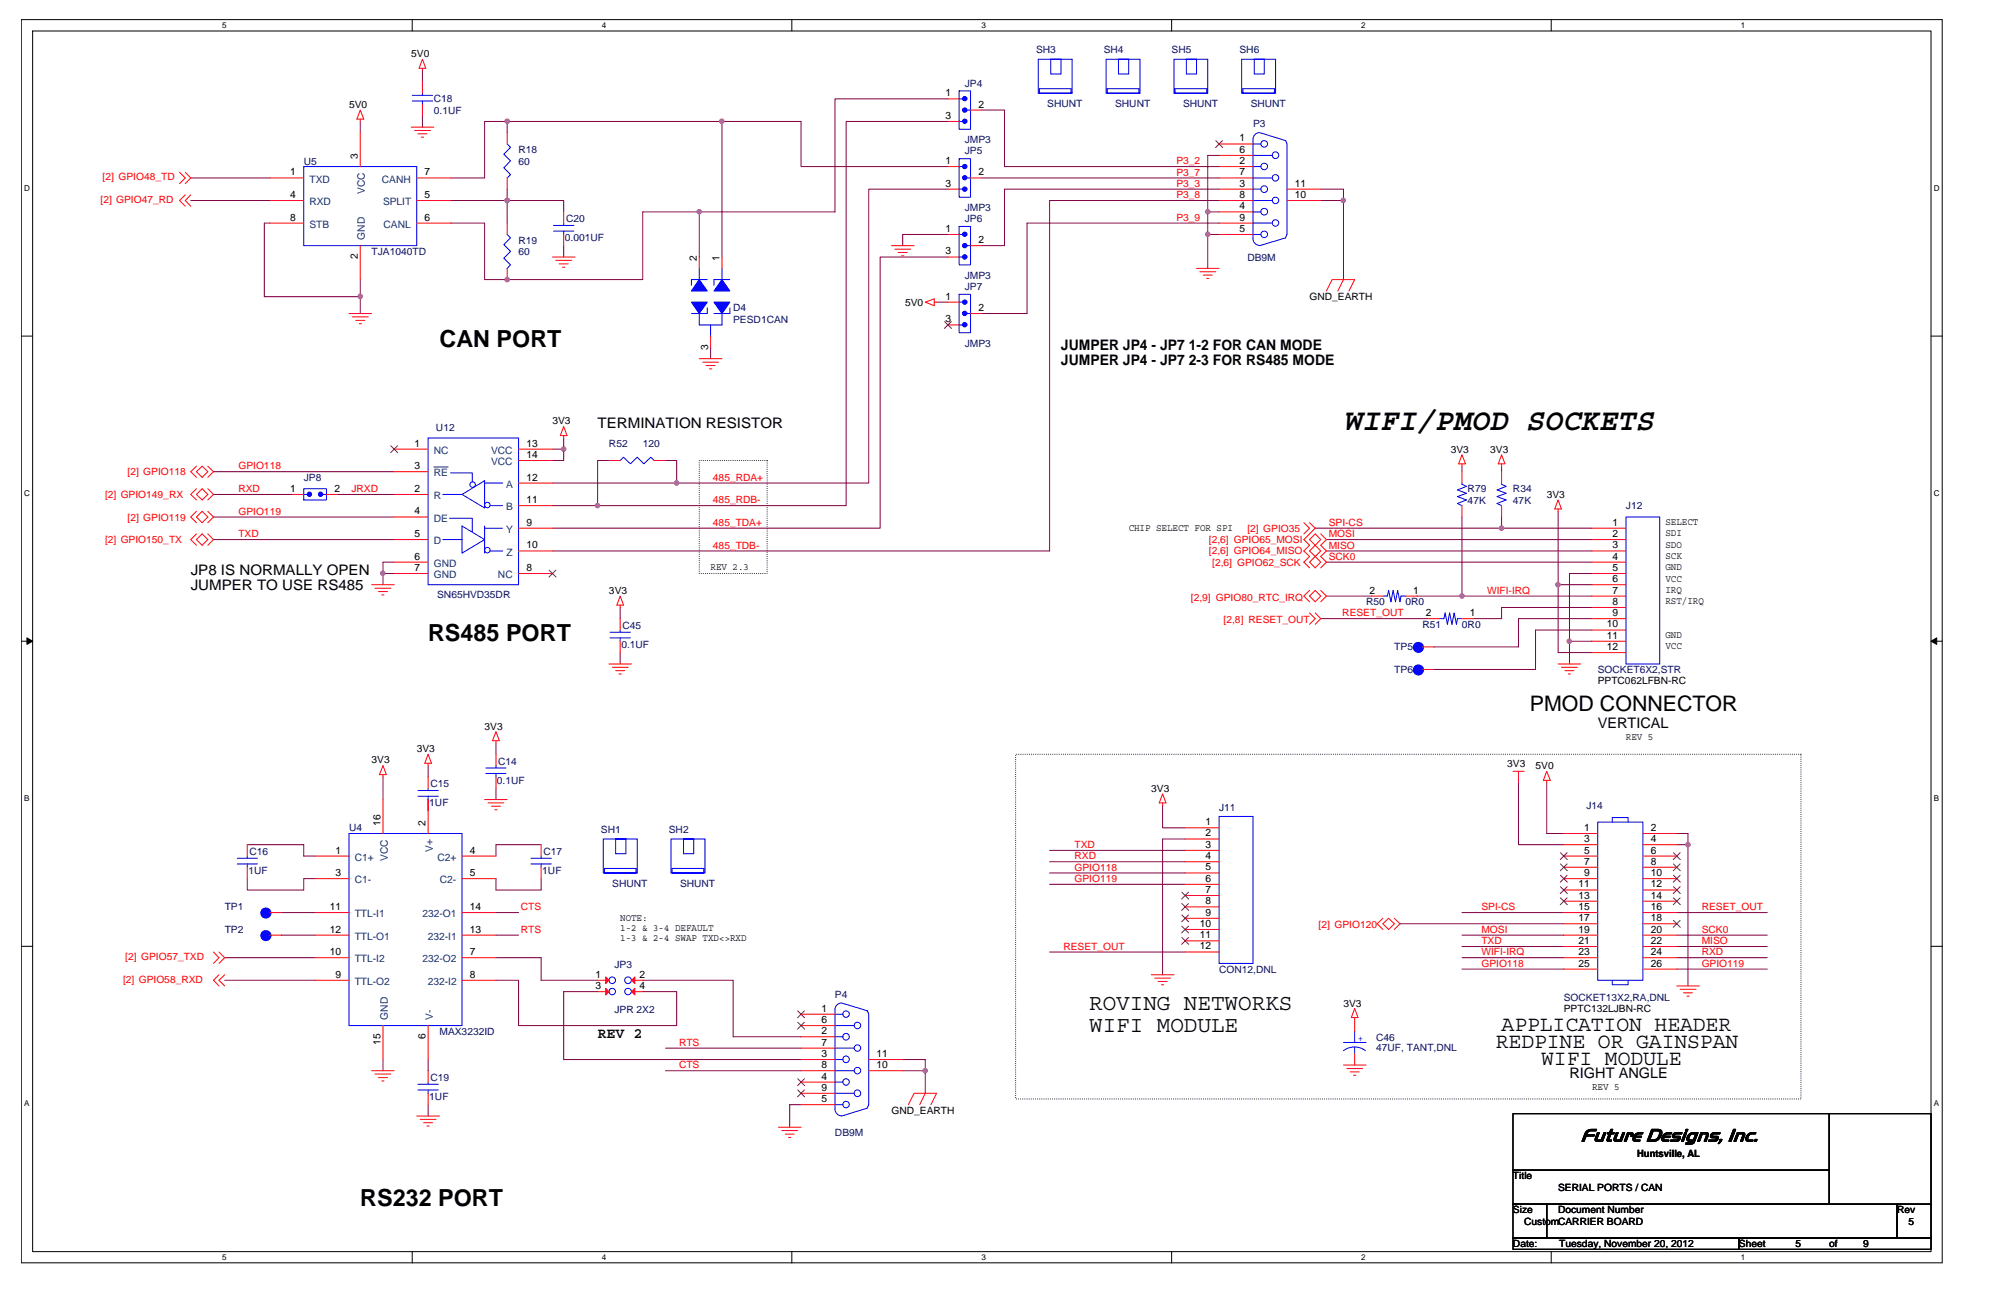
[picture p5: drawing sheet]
<svg xmlns="http://www.w3.org/2000/svg" width="432mm" height="279mm" viewBox="0 0 432 279" stroke-linecap="round" stroke-linejoin="round" font-family="sans-serif">
<path d="M4.6 4.2h414.5v268.3h-414.5zM7 6.7h409.7v263.3h-409.7z" fill="none" stroke="#000" stroke-width=".22"/>
<g fill="#fff">
<path d="M48 4.5h.9v1.9h-.9z"/>
<path d="M48 270.3h.9v1.9h-.9z"/>
</g>
<path d="M89 4.2v2.5M89 270v2.5" fill="none" stroke="#000" stroke-width=".22"/>
<g fill="#fff">
<path d="M129.9 4.5h.9v1.9h-.9z"/>
<path d="M129.9 270.3h.9v1.9h-.9z"/>
</g>
<path d="M170.9 4.2v2.5M170.9 270v2.5" fill="none" stroke="#000" stroke-width=".22"/>
<g fill="#fff">
<path d="M211.8 4.5h.9v1.9h-.9z"/>
<path d="M211.8 270.3h.9v1.9h-.9z"/>
</g>
<path d="M252.8 4.2v2.5M252.8 270v2.5" fill="none" stroke="#000" stroke-width=".22"/>
<g fill="#fff">
<path d="M293.8 4.5h.9v1.9h-.9z"/>
<path d="M293.8 270.3h.9v1.9h-.9z"/>
</g>
<path d="M334.7 4.2v2.5M334.7 270v2.5" fill="none" stroke="#000" stroke-width=".22"/>
<g fill="#fff">
<path d="M375.7 4.5h.9v1.9h-.9z"/>
<path d="M375.7 270.3h.9v1.9h-.9z"/>
<path d="M5.2 39.6h1.2v1.9h-1.2z"/>
<path d="M417.3 39.6h1.3v1.9h-1.3z"/>
<path d="M5.2 105.4h1.2v1.9h-1.2z"/>
<path d="M417.3 105.4h1.3v1.9h-1.3z"/>
</g>
<path d="M4.6 72.5h2.4M416.7 72.5h2.5" fill="none" stroke="#000" stroke-width=".22"/>
<g fill="#fff">
<path d="M5.2 171.2h1.2v1.9h-1.2z"/>
<path d="M417.3 171.2h1.2v1.9h-1.2z"/>
</g>
<path d="M4.6 138.3h2.4M416.7 138.3h2.5" fill="none" stroke="#000" stroke-width=".22"/>
<path d="M5.8 137.6l1.2 .7-1.2 .7zM416.7 138.3l1.2-.7v1.4z" fill="#000" stroke="#000" stroke-width=".22"/>
<g fill="#fff">
<path d="M5.2 237.1h1.2v1.9h-1.2z"/>
<path d="M417.3 237.1h1.2v1.9h-1.2z"/>
</g>
<path d="M4.6 204.2h2.4M416.7 204.2h2.5M326.5 259.8h7.3v7.3h-7.3zM326.5 240.3h68.2v12.2h-68.2zM326.5 252.5h68.2v7.3h-68.2zM333.8 259.8h75.6v7.3h-75.6zM394.7 240.3h22v19.5h-22zM409.4 259.8h7.3v7.3h-7.3zM326.5 267.1h48.8v2.4h-48.8zM375.3 267.1h41.4v2.4h-41.4z" fill="none" stroke="#000" stroke-width=".22"/>
<path d="M150.9 99.4h14.6v24.3h-14.6zM219.2 162.7h169.4v74.4h-169.4z" fill="none" stroke="#000" stroke-width=".22" stroke-dasharray="0 .4"/>
<g fill="none" stroke="#800040" stroke-width=".22">
<path d="M91.2 15.2v2.5M41.2 38.4h17.1M77.7 26.2v2.4M91.2 25v2.4M109.4 26.2h46.4M109.4 28.6v-2.4h-4.8v12.2h-7.3M155.8 26.2v29.3M155.8 26.2h17.1v9.7h31.7M204.6 26.2h-22v82.9h-53.6M204.6 21.3h-24.4v24.4h-29.3M211.9 23.7h4.9v12.2h46.3M211.9 38.4h51.2"/>
<path d="M263.1 33.5h-2.5v12.2M41.2 43.3h17.1M58.3 48.1h-1.3v15.9h20.7M97.3 43.3h12.1M109.4 40.8v2.5M109.4 43.3v4.8M109.4 43.3h12.2v2.4M121.6 53v2.5M150.9 45.7v9.8M150.9 45.7h-12.2v14.6h-34.1v-12.2h-7.3M204.6 55.5h-14.7v58.5h-70.7M204.6 50.6h-9.8v2.4"/>
<path d="M204.6 40.8h-17.1v63.4h-41.5M260.6 50.6v7.3M260.6 50.6h2.5M260.6 45.7h2.5M260.6 45.7v4.9M263.1 43.3h-36.6v75.6h-107.3M263.1 48.1h-41.5v19.5h-9.7M263.1 40.8h-46.3v12.2h-4.9M285 40.8h4.9v2.5M285 43.3h4.9M289.9 43.3v17M77.7 64v3.6"/>
<path d="M77.7 60.3v3.7M153.3 75v2.4M202.1 65.2h2.5M119.2 96.9h2.4M121.6 94.5v2.4M121.6 96.9v2.5h-2.4M131.4 99.4h-2.4v9.7M143.6 99.4h2.4v4.8M46.1 101.8h39M46.1 111.5h39M46.1 106.7h17M46.1 116.4h39"/>
<path d="M72.9 106.7h12.2M119.2 109.1h9.8M119.2 104.2h26.8M283.8 114h40.2M286.2 116.4h57.3M286.2 118.9h57.3M315.5 100.6v1.2M315.5 111.5v17.1h28M324 100.6v1.2M324 111.5v2.5M324 114h19.5M336.2 110.3v15.9h7.3"/>
<path d="M82.6 123.7h2.5M82.6 123.7v2.5M85.1 121.3h-2.5v2.4M133.8 131.1v2.4M285 133.5h23.2M286.2 128.6h9.8M286.2 121.3h57.3M305.7 128.6h9.8M336.2 126.2v14.6h7.3M338.7 138.3h4.8M338.7 138.3v5M343.5 123.7h-4.8v14.6"/>
<path d="M343.5 131.1h-19.5v2.4h-6.1M343.5 133.5h-15.8v6.1h-18.3M343.5 135.9h-12.1v8.5h-22M133.8 140.8v2.5M82.6 167.6v4.9M92.4 165.2v2.4M92.4 172.5v2.4M107 170.1v2.4M107 160.3v2.4M250.9 173.7v4.9h4.8M327.7 168.8v13.4h9.8M333.8 168.8v11h3.7"/>
<path d="M361.8 179.8h2.5v2.4M53.4 182.2h12.1v2.5h2.5M60.7 196.9h7.3M68 189.6h-2.5v2.4h-12.1v-2.4M107 189.6v2.4h9.8v-2.4M107 196.9h4.9M116.8 182.2h-9.8v2.5M226.5 183.5h29.2M226.5 185.9h29.2M226.5 188.3h29.2M226.5 190.8h29.2M255.7 181h-4.8v29.3"/>
<path d="M302.1 199.3h35.4M315.5 196.9h22M361.8 196.9h19.6M361.8 182.2h2.5M364.3 182.2v30.5M48.5 206.6h19.5M48.5 211.5h19.5M60.7 201.8h7.3M107 201.8h4.9M107 206.6h9.8v4.9h12.2M107 211.5h4.9v9.8h34.1v-7.3h-7.3M129 214h-7.4v14.6h51.3"/>
<path d="M138.7 211.5h19.5v12.2h14.7M226.5 205.4h29.2M315.5 206.6h22M315.5 201.8h22M315.5 204.2h22M315.5 209.1h22M361.8 201.8h19.6M361.8 204.2h19.6M361.8 206.6h19.6M361.8 209.1h19.6M82.6 228.6v2.4M92.4 238.3v2.5"/>
<path d="M92.4 228.6v2.4M143.6 231h29.3M143.6 226.1h29.3M172.9 238.3h-2.5v4.9M194.8 228.6h4.9v2.4M194.8 231h4.9M199.7 231v4.9"/>
</g>
<g fill="#f0f" stroke="#f0f" stroke-width=".22">
<circle cx="199.6" cy="231" r=".47"/>
<circle cx="109.4" cy="43.2" r=".48"/>
<circle cx="289.9" cy="43.2" r=".48"/>
<circle cx="109.4" cy="60.3" r=".47"/>
<circle cx="150.9" cy="45.7" r=".47"/>
<circle cx="109.4" cy="26.2" r=".47"/>
<circle cx="155.8" cy="26.2" r=".47"/>
<circle cx="260.6" cy="50.5" r=".47"/>
<circle cx="128.9" cy="109.1" r=".48"/>
<circle cx="146" cy="104.2" r=".48"/>
<circle cx="121.6" cy="96.9" r=".47"/>
<circle cx="77.7" cy="64" r=".47"/>
<circle cx="260.6" cy="45.7" r=".47"/>
<circle cx="82.6" cy="123.7" r=".47"/>
<circle cx="338.6" cy="138.3" r=".47"/>
<circle cx="336.2" cy="126.1" r=".48"/>
<circle cx="324" cy="114" r=".48"/>
<circle cx="364.2" cy="182.2" r=".47"/>
<circle cx="315.5" cy="128.6" r=".48"/>
</g>
<g fill="none" stroke="#f00" stroke-width=".22">
<path d="M91.2 12.8l.7 1.9h-1.5zM91.2 14.7v.5M91.2 17.7v2.4M38.7 37.2l1.3 1.2-1.3 1.2M40 37.2l1.2 1.2-1.2 1.2M58.3 38.4h7.2M77.7 25.7v.5M77.7 23.7l.8 2h-1.5zM77.7 28.6v7.3M88.7 27.4h4.9M89.5 28.2h3.4M89.9 38.4h7.4"/>
<path d="M90.2 28.9h1.9M90.9 29.6h.5M91.2 22.5v2.5M109.4 28.6v2.5M109.4 38.4v2.4M204.6 35.9h2.4M204.6 21.3h2.4M204.6 26.2h2.4M209.4 38.4h2.5M209.4 23.7h2.5M263.1 38.4h7.3M263.1 35.9h7.3"/>
<path d="M263.1 33.5h7.3M263.1 31.1h7.3M40 42l-1.3 1.3 1.3 1.2M41.2 42l-1.2 1.3 1.2 1.2M58.3 43.3h7.2M58.3 48.1h7.2M77.7 53v7.3M89.9 43.3h7.4M89.9 48.1h7.4M109.4 48.1v2.5M109.4 57.9v2.4M119.2 55.5h4.9"/>
<path d="M119.9 56.2h3.5M120.7 56.9h1.9M121.4 57.7h.5M121.6 45.7v2.4M121.6 50.6v2.4M150.9 55.5v2.4M155.8 55.5v2.4M192.4 53h4.8M193.1 53.8h3.4M193.8 54.5h2M194.5 55.2h.5M204.6 40.8h2.4"/>
<path d="M204.6 50.6h2.4M204.6 55.5h2.4M209.4 53h2.5M258.2 57.9h4.9M258.9 58.6h3.5M259.6 59.4h2M263.1 50.6h7.3M263.1 48.1h7.3M263.1 45.7h7.3M263.1 43.3h7.3M263.1 40.8h7.3M277.7 43.3h7.3"/>
<path d="M277.7 40.8h7.3M75.3 67.6h4.9M76 68.4h3.5M76.8 69.1h1.9M77.5 69.8h.5M150.9 77.4h4.9M151.7 78.1h3.3M152.4 78.9h1.9M153.1 79.6h.5M153.3 72.5v2.5M199.7 65.2l1.9-.7v1.5zM201.6 65.2h.5"/>
<path d="M204.6 65.2h2.4M204.6 70.1h2.4M209.4 67.6h2.5M260.4 60.1h.5M286.2 62.8l1.3-2.5h4.8l-1.2 2.5M289.9 60.3l-1.2 2.5M85.1 96.9h7.3M111.9 96.9h7.3M111.9 99.4h7.3M121.6 92l.8 2h-1.5zM121.6 94v.5M131.4 99.4h2.4"/>
<path d="M141.2 99.4h2.4M315.5 98.1l.7 2h-1.4zM324 98.1l.8 2h-1.5zM42.4 115.2l-1.2 1.2 1.2 1.2M42.4 105.5l-1.2 1.2 1.2 1.2M42.4 100.6l-1.2 1.2 1.2 1.2M42.4 110.3l-1.2 1.2 1.2 1.3M42.4 116.4l1.2-1.2 1.2 1.2-1.2 1.2zM42.4 106.7l1.2-1.2 1.2 1.2-1.2 1.2zM42.4 101.8l1.2-1.2 1.2 1.2-1.2 1.2zM42.4 111.5l1.2-1.2 1.2 1.2-1.2 1.3zM44.8 115.2l1.3 1.2-1.3 1.2"/>
<path d="M44.8 105.5l1.3 1.2-1.3 1.2M44.8 100.6l1.3 1.2-1.3 1.2M44.8 110.3l1.3 1.2-1.3 1.3M63.1 106.7h2.4M70.5 106.7h2.4M85.1 106.7h7.3M85.1 101.8h7.3M85.1 111.5h7.3M85.1 116.4h7.3M111.9 114h7.3M111.9 118.9h7.3M111.9 109.1h7.3"/>
<path d="M111.9 104.2h7.3M281.4 112.8l1.2 1.2-1.2 1.2M282.6 116.4l1.2-1.2 1.2 1.2-1.2 1.2zM282.6 112.8l1.2 1.2-2.4 2.4 1.2 1.2-1.2 1.3 1.2 1.2-1.2 1.2 1.2 1.2M283.8 117.6l-1.2 1.3 1.2 1.2M283.8 117.6l1.2 1.3-1.2 1.2M285 115.2l1.2 1.2-1.2 1.2 1.2 1.3-1.2 1.2 1.2 1.2-1.2 1.2M315.5 100.1v.5M315.5 101.8v2.4M315.5 109.1v2.4M324 100.1v.5M324 101.8v2.4"/>
<path d="M324 109.1v2.4M336.2 109.8v.5M336.2 107.9l.7 1.9h-1.4zM343.5 114h7.4M343.5 116.4h7.4M343.5 118.9h7.4M80.2 126.2h4.9M80.9 126.9h3.4M81.7 127.6h1.9M82.4 128.4h.5M85.1 121.3h7.3M85.1 123.7h7.3"/>
<path d="M111.9 123.7h7.3M133.8 128.6l.7 2h-1.4zM133.8 130.6v.5M133.8 133.5v2.4M133.8 138.3v2.5M282.6 121.3l1.2-1.2 1.2 1.2-1.2 1.2zM282.6 128.6l1.2-1.2 1.2 1.2-1.2 1.2zM282.6 127.4l-1.2 1.2 1.2 1.2M282.6 132.2l1.2 1.3-1.2 1.2M283.8 132.2l1.2 1.3-1.2 1.2M285 127.4l1.2 1.2-1.2 1.2M296 128.6h2.4"/>
<path d="M303.3 128.6h2.4M307 139.6h2.4M308.2 133.5h2.4M315.5 133.5h2.4M343.5 121.3h7.4M343.5 123.7h7.4M343.5 126.2h7.4M343.5 128.6h7.4M343.5 131.1h7.4M343.5 133.5h7.4M343.5 135.9h7.4M343.5 138.3h7.4"/>
<path d="M107 157.9l.8 1.9h-1.5zM107 159.8v.5M131.4 143.3h4.9M132.1 144h3.5M132.9 144.7h1.9M133.6 145.4h.5M307 144.4h2.4M336.2 143.3h4.9M336.9 144h3.5M337.7 144.7h2M338.4 145.4h.5M343.5 140.8h7.4"/>
<path d="M82.6 165.2l.8 1.9h-1.5zM82.6 167.1v.5M82.6 172.5v7.3M92.4 162.7l.7 2h-1.4zM92.4 164.7v.5M92.4 174.9v-2.4v7.3M92.4 167.6v2.5M104.6 172.5h4.8M105.3 173.2h3.4M106.1 173.9h1.9M106.8 174.7h.4M107 162.7v2.5"/>
<path d="M107 167.6v2.5M250.9 173.2v.5M250.9 171.3l.7 1.9h-1.4zM255.7 178.6h7.4M326.5 166.4h2.4M327.7 166.4v2.4M333.8 168.4v.4M333.8 166.4l.7 2h-1.4zM337.5 179.8h7.3M354.5 179.8h7.3M53.4 182.2v2.5M53.4 187.1v2.5"/>
<path d="M58.3 196.9h2.4M68 184.7h7.3M68 189.6h7.3M68 196.9h7.3M99.7 184.7h7.3M99.7 189.6h7.3M99.7 196.9h7.3M116.8 182.2v2.5M116.8 187.1v2.5M255.7 181h7.4M255.7 183.5h7.4M255.7 185.9h7.4"/>
<path d="M255.7 188.3h7.4M255.7 190.8h7.4M255.7 193.2h7.4M255.7 195.7h7.4M255.7 198.1h7.4M298.4 199.3l1.2-1.2 1.3 1.2-1.3 1.2zM298.4 198.1l-1.2 1.2 1.2 1.2M300.9 198.1l1.2 1.2-1.2 1.2M337.5 182.2h7.3M337.5 184.7h7.3M337.5 187.1h7.3M337.5 189.6h7.3"/>
<path d="M337.5 192h7.3M337.5 194.4h7.3M337.5 196.9h7.3M337.5 199.3h7.3M354.5 182.2h7.3M354.5 184.7h7.3M354.5 187.1h7.3M354.5 189.6h7.3M354.5 192h7.3M354.5 194.4h7.3M354.5 196.9h7.3M354.5 199.3h7.3"/>
<path d="M46.1 205.4l1.2 1.2-1.2 1.3M47.3 205.4l1.2 1.2-1.2 1.3M47.3 210.3l-1.2 1.2 1.2 1.2M48.5 210.3l-1.2 1.2 1.2 1.2M58.3 201.8h2.4M68 211.5h7.3M68 206.6h7.3M68 201.8h7.3M99.7 206.6h7.3M99.7 211.5h7.3M99.7 201.8h7.3M129 211.5h2.4"/>
<path d="M129 214h2.4M136.3 214h2.4M136.3 211.5h2.4M172.9 218.8h7.3M248.4 210.3h4.9M249.2 211h3.4M249.9 211.8h2M250.6 212.5h.5M255.7 200.5h7.4M255.7 203h7.4M255.7 205.4h7.4M292.3 219.5v3"/>
<path d="M292.3 217.6l.7 1.9h-1.4zM337.5 201.8h7.3M337.5 204.2h7.3M337.5 206.6h7.3M337.5 209.1h7.3M354.5 201.8h7.3M354.5 204.2h7.3M354.5 206.6h7.3M354.5 209.1h7.3M361.8 212.7h4.9M362.6 213.4h3.4M363.3 214.2h1.9"/>
<path d="M364 214.9h.5M80.2 231h4.9M80.9 231.7h3.4M81.7 232.5h1.9M82.4 233.2h.5M82.6 221.3v7.3M92.4 231v2.5M92.4 235.9v2.4M92.4 221.3v7.3M172.9 238.3h7.3M172.9 235.9h7.3M172.9 233.5h7.3"/>
<path d="M172.9 231h7.3M172.9 228.6h7.3M172.9 226.1h7.3M172.9 223.7h7.3M172.9 221.3h7.3M187.5 231h7.3M187.5 228.6h7.3M196 238.3l1.2-2.4h4.9l-1.2 2.4M199.7 235.9l-1.2 2.4M289.9 229.8h4.9M290.6 230.5h3.5M291.4 231.3h1.9"/>
<path d="M292.1 232h.5M292.3 227.4v2.4M89.9 240.8h4.9M90.7 241.5h3.4M91.4 242.2h2M92.1 243h.5M168 243.2h4.9M168.7 243.9h3.4M169.4 244.7h2M170.2 245.4h.5"/>
</g>
<g fill="#00f" stroke="#00f" stroke-width=".72">
<circle cx="57.4" cy="197" r=".84"/>
<circle cx="57.4" cy="201.9" r=".84"/>
<circle cx="306.1" cy="144.5" r=".84"/>
<circle cx="306.1" cy="139.7" r=".84"/>
</g>
<g fill="none" stroke="#00f" stroke-width=".22">
<path d="M207 19.6h2.4v8.3h-2.4zM224 12.8h7.4v7.3h-7.4zM224.3 19.1h6.8v1h-6.8zM226.8 12.8h2.2v3.2h-2.2zM238.7 12.8h7.3v7.3h-7.3zM238.9 19.1h6.9v1h-6.9zM241.4 12.8h2.2v3.2h-2.2zM253.3 12.8h7.3v7.3h-7.3zM253.5 19.1h6.9v1h-6.9zM256 12.8h2.2v3.2h-2.2zM267.9 12.8h7.4v7.3h-7.4zM268.2 19.1h6.8v1h-6.8z"/>
<path d="M270.7 12.8h2.1v3.2h-2.1zM65.5 35.9h24.4v17.1h-24.4zM89 21.8h4.4M89 20.6h4.4M91.2 20.1v.5M91.2 21.8v.7M109.4 31.1l.8 .7-1.5 1.5 1.5 1.4-1.5 1.5 1.5 1.5-.8 .7M207 34.2h2.4v8.3h-2.4zM207 35.9h.7M207 21.3h.7M207 26.2h.7M208.7 38.4h.7"/>
<path d="M208.7 23.7h.7M270.4 35.9h1.7M270.4 31.1h1.7M270.4 30.1v21.5M270.4 38.4h4.1M270.4 33.5h4.1M271.8 28.6a1.39 1.39 0 0 0-1.4 1.5M271.8 28.6l5.7 1.8M277.4 30.4l.3 .6M277.7 31.1v19.5M109.4 50.6l.8 .7-1.5 1.5 1.5 1.4-1.5 1.5 1.5 1.4-.8 .8M119.4 49.9h4.4"/>
<path d="M119.4 48.6h4.4M121.6 48.1v.5M121.6 49.9v.7M150.9 57.9v2.4M155.8 57.9v2.4M207 40.8h.7M207 48.9h2.4v8.2h-2.4zM207 50.6h.7M207 55.5h.7M208.7 53h.7M270.4 51.5a1.47 1.47 0 0 0 1.4 1.5M270.4 50.6h1.7"/>
<path d="M270.4 45.7h1.7M270.4 40.8h1.7M270.4 48.1h4.1M270.4 43.3h4.1M277.5 51.3l-5.7 1.7M277.7 50.5l-.3 .7M152.6 60.3h-3.4v1.3M152.6 66.4v1.2h-3.4M153.3 70.1v2.4M155.8 67.6v2.5h-4.9v-2.5M157.5 60.3h-3.4v1.3M157.5 66.4v1.2h-3.4"/>
<path d="M207 63.5h2.4v8.3h-2.4zM207 65.2h.7M207 70.1h.7M208.7 67.6h.7M92.4 94.5h19.5v31.7h-19.5zM133.8 99.4l.7-.8 1.5 1.5 1.5-1.5 1.5 1.5 1.4-1.5 .8 .8M65.5 105.5h5v2.4h-5zM65.5 106.7h.8M69.7 106.7h.8M95.6 116.4h4.1M95.6 106.7h4.1M97 111.8h4.9v2.9"/>
<path d="M97.3 102h4.6v2M99.7 113.5l4.9 2.9-4.9 2.9zM99.7 106.7l4.9-3v5.9zM104.6 113.5v5.8M104.6 104.2h3.9M104.6 114h3.9M105.8 109.1h2.7M105.8 118.9h2.7M315.5 104.2v.3l1 .4-2 .8 2 .7-2 .7 2 .8-2 .7 1 .5M324 104.2v.3l1 .4-1.9 .8 1.9 .7-1.9 .7 1.9 .8-1.9 .7 .9 .5M350.9 111.5h7.3v31.8h-7.3zM131.6 137.6h4.4"/>
<path d="M131.6 136.4h4.4M133.8 135.9v.5M133.8 137.6v.7M298.4 128.6h1l.2-1.2 .6 2.4 .4-2.4 .5 2.4 .5-2.4 .5 2.4 .2-1.2h1M310.6 133.5h1l.2-1.3 .5 2.5 .5-2.5 .5 2.5 .5-2.5 .5 2.5 .2-1.2h1M75.3 179.8h24.4v41.5h-24.4zM90.2 171.8h4.4M90.2 170.6h4.4M92.4 170.1v.5M92.4 171.8v.7M104.8 166.9h4.4M104.8 165.7h4.4"/>
<path d="M107 165.2v.5M107 166.9v.7M263.1 176.1h7.3v31.8h-7.3zM344.8 177.4h9.7v34.1h-9.7zM347.9 177.4v-1h3.4v1M51.2 186.4h4.4M51.2 185.2h4.4M53.4 184.7v.5M53.4 186.4v.7M114.6 186.4h4.4M114.6 185.2h4.4M116.8 184.7v.5"/>
<path d="M116.8 186.4v.7M130.2 181h7.3v7.3h-7.3zM130.4 187.4h6.9v.9h-6.9zM132.9 181h2.2v3.2h-2.2zM144.8 181h7.3v7.3h-7.3zM145 187.4h6.9v.9h-6.9zM147.5 181h2.2v3.2h-2.2zM180.2 217.8v21.5M180.2 218.8h1.7M181.6 216.4a1.41 1.41 0 0 0-1.4 1.4M181.6 216.4l5.7 1.7M187.1 218.1l.3 .7"/>
<path d="M187.5 218.8v19.5M347.9 211.5v1h3.4v-1M90.2 235.2h4.4M90.2 233.9h4.4M92.4 233.5v.4M92.4 235.2v.7M180.2 239.3a1.46 1.46 0 0 0 1.4 1.4M180.2 238.3h1.7M180.2 233.5h1.7M180.2 228.6h1.7M180.2 223.7h1.7M180.2 235.9h4.1"/>
<path d="M180.2 231h4.1M180.2 226.1h4.1M180.2 221.3h4.1M187.3 239.1l-5.7 1.7M187.4 238.3l-.3 .6M289.9 224.9h4.9M289.9 226.7a3.9 3.9 0 0 1 4.8 0M292.3 225.9v1.5M292.3 222.5v2.4"/>
<circle cx="272.8" cy="35.9" r=".71"/>
<circle cx="272.8" cy="31.1" r=".71"/>
<circle cx="275.2" cy="33.5" r=".71"/>
<circle cx="275.2" cy="38.4" r=".7"/>
<circle cx="272.8" cy="40.8" r=".72"/>
<circle cx="272.8" cy="45.7" r=".72"/>
<circle cx="272.8" cy="50.6" r=".71"/>
<circle cx="275.2" cy="48.1" r=".7"/>
<circle cx="275.2" cy="43.2" r=".7"/>
<circle cx="102" cy="104.6" r=".59"/>
<circle cx="105.2" cy="118.7" r=".59"/>
<circle cx="105.2" cy="109" r=".59"/>
<circle cx="132.1" cy="211.5" r=".71"/>
<circle cx="132.1" cy="213.9" r=".7"/>
<circle cx="135.5" cy="211.5" r=".72"/>
<circle cx="135.5" cy="213.9" r=".71"/>
<circle cx="182.6" cy="218.8" r=".7"/>
<circle cx="182.6" cy="223.7" r=".71"/>
<circle cx="182.6" cy="228.5" r=".71"/>
<circle cx="182.6" cy="238.3" r=".7"/>
<circle cx="182.6" cy="233.4" r=".7"/>
<circle cx="185" cy="235.9" r=".71"/>
<circle cx="185" cy="226.1" r=".7"/>
<circle cx="185" cy="231" r=".7"/>
<circle cx="185" cy="221.2" r=".7"/>
</g>
<g fill="#00f" stroke="#00f" stroke-width=".22">
<path d="M149.2 65.2h3.4l-1.7 2.4z" fill-rule="evenodd"/>
<path d="M150.9 60.3l1.7 2.5h-3.4z" fill-rule="evenodd"/>
<path d="M154.1 65.2h3.4l-1.7 2.4z" fill-rule="evenodd"/>
<path d="M155.8 60.3l1.7 2.5h-3.4z" fill-rule="evenodd"/>
<circle cx="208.2" cy="35.9" r=".48"/>
<circle cx="208.2" cy="38.3" r=".48"/>
<circle cx="208.2" cy="40.8" r=".48"/>
<circle cx="208.2" cy="21.3" r=".48"/>
<circle cx="208.2" cy="23.7" r=".48"/>
<circle cx="208.2" cy="26.2" r=".48"/>
<circle cx="66.8" cy="106.6" r=".47"/>
<circle cx="69.2" cy="106.6" r=".47"/>
<circle cx="208.2" cy="65.2" r=".48"/>
<circle cx="208.2" cy="67.6" r=".49"/>
<circle cx="208.2" cy="70.1" r=".48"/>
<circle cx="208.2" cy="50.5" r=".48"/>
<circle cx="208.2" cy="53" r=".48"/>
<circle cx="208.2" cy="55.4" r=".49"/>
</g>
<path d="M93.6 100.8h3.1" fill="none" stroke="#004080" stroke-width=".22"/>
<g fill="none" stroke="#804000" stroke-width=".22">
<path d="M262.4 30.4l1.4 1.4M263.8 30.4l-1.5 1.4M203.8 69.4l1.5 1.5M205.3 69.4l-1.5 1.5M84.3 96.2l1.5 1.5M85.8 96.2l-1.5 1.5M118.5 123l1.5 1.5M119.9 123l-1.4 1.5M255 192.5l1.5 1.5M255 194.9l1.5 1.5M255 197.4l1.5 1.5M255 199.8l1.5 1.5"/>
<path d="M256.5 192.5l-1.5 1.5M256.5 194.9l-1.5 1.5M256.5 197.4l-1.5 1.5M256.5 199.8l-1.5 1.5M336.7 184l1.5 1.5M336.7 186.4l1.5 1.5M336.7 188.8l1.5 1.5M336.7 191.3l1.5 1.5M336.7 193.7l1.5 1.5M338.2 184l-1.5 1.5M338.2 186.4l-1.5 1.5M338.2 188.8l-1.5 1.5"/>
<path d="M338.2 191.3l-1.5 1.5M338.2 193.7l-1.5 1.5M361.1 184l1.5 1.5M361.1 186.4l1.5 1.5M361.1 188.8l1.5 1.5M361.1 191.3l1.5 1.5M361.1 193.7l1.5 1.5M361.1 198.6l1.5 1.5M362.6 184l-1.5 1.5M362.6 186.4l-1.5 1.5M362.6 188.8l-1.5 1.5M362.6 191.3l-1.5 1.5"/>
<path d="M362.6 193.7l-1.5 1.5M362.6 198.6l-1.5 1.5M172.1 218.1l1.5 1.5M173.6 218.1l-1.5 1.5M255 202.3l1.5 1.4M256.5 202.3l-1.5 1.4M172.1 235.2l1.5 1.4M172.1 232.7l1.5 1.5M172.1 220.6l1.5 1.4M173.6 235.2l-1.5 1.4M173.6 232.7l-1.5 1.5M173.6 220.6l-1.5 1.4"/>
</g>
<g fill="#f00" stroke="#f00" stroke-width=".22">
<path d="M130.7 210.8l.7 .7-.7 .7z"/>
<path d="M130.7 213.2l.7 .8-.7 .7z"/>
<path d="M136.3 214l.7-.8v1.5z"/>
<path d="M136.3 211.5l.7-.7v1.4z"/>
</g>
<text font-size="6.6" x="289.9" y="92.7">WIFI/PMOD SOCKETS</text>
<g font-size="5.1">
<text x="94.8" y="74.8">CAN PORT</text>
<text x="92.4" y="138.2">RS485 PORT</text>
<text x="77.7" y="260.1">RS232 PORT</text>
</g>
<g font-size="4.9">
<text x="235" y="217.8">ROVING NETWORKS</text>
<text x="235" y="222.7">WIFI MODULE</text>
</g>
<g font-size="4.6">
<text x="330.1" y="153.5">PMOD CONNECTOR</text>
<text x="322.8" y="226.2">REDPINE OR GAINSPAN</text>
<text x="324" y="222.5">APPLICATION HEADER</text>
<text x="332.6" y="229.8">WIFI MODULE</text>
</g>
<text font-size="4.2" x="341.1" y="246.3">Future Designs, Inc.</text>
<g font-size="3.1">
<text x="229" y="75.4">JUMPER JP4 - JP7 1-2 FOR CAN MODE</text>
<text x="229" y="78.7">JUMPER JP4 - JP7 2-3 FOR RS485 MODE</text>
<text x="129" y="92.4">TERMINATION RESISTOR</text>
<text x="41.2" y="124.1">JP8 IS NORMALLY OPEN</text>
<text x="41.2" y="127.3">JUMPER TO USE RS485</text>
<text x="344.8" y="157">VERTICAL</text>
<text x="129" y="223.9">REV 2</text>
<text x="338.7" y="232.6">RIGHT ANGLE</text>
</g>
<g font-size="2.2" fill="#000080">
<text x="223.6" y="11.3">SH3</text>
<text x="238.2" y="11.3">SH4</text>
<text x="252.8" y="11.3">SH5</text>
<text x="267.5" y="11.3">SH6</text>
<text x="93.6" y="22.1">C18</text>
<text x="208.2" y="18.7">JP4</text>
<text x="226" y="23.1">SHUNT</text>
<text x="240.6" y="23.1">SHUNT</text>
<text x="255.3" y="23.1">SHUNT</text>
<text x="269.9" y="23.1">SHUNT</text>
<text x="93.6" y="24.5">0.1UF</text>
<text x="270.4" y="27.5">P3</text>
<text x="65.5" y="35.5">U5</text>
<text x="111.9" y="33.1">R18</text>
<text x="111.9" y="35.5">60</text>
<text x="208.2" y="33.3">JP5</text>
<text x="208.2" y="30.9">JMP3</text>
<text x="122.1" y="47.9">C20</text>
<text x="208.2" y="45.5">JMP3</text>
<text x="208.2" y="47.9">JP6</text>
<text x="111.9" y="52.6">R19</text>
<text x="121.9" y="52.1">0.001UF</text>
<text x="80.2" y="55">TJA1040TD</text>
<text x="111.9" y="55">60</text>
<text x="269.2" y="56.2">DB9M</text>
<text x="208.2" y="62.6">JP7</text>
<text x="208.2" y="60.1">JMP3</text>
<text x="158.2" y="67.2">D4</text>
<text x="158.2" y="69.6">PESD1CAN</text>
<text x="208.2" y="74.8">JMP3</text>
<text x="94.1" y="93">U12</text>
<text x="131.4" y="96.5">R52</text>
<text x="138.7" y="96.5">120</text>
<text x="65.5" y="103.8">JP8</text>
<text x="316.7" y="106.2">R79</text>
<text x="326.5" y="106.2">R34</text>
<text x="316.7" y="108.7">47K</text>
<text x="326.5" y="108.7">47K</text>
<text x="350.9" y="109.9">J12</text>
<text x="94.3" y="129.1">SN65HVD35DR</text>
<text x="294.8" y="130.6">R50</text>
<text x="303.3" y="130.6">0R0</text>
<text x="134.3" y="135.7">C45</text>
<text x="307" y="135.5">R51</text>
<text x="315.5" y="135.5">0R0</text>
<text x="134.1" y="139.9">0.1UF</text>
<text x="300.9" y="140.3">TP5</text>
<text x="300.9" y="145.2">TP6</text>
<text x="344.8" y="145.2">SOCKET6X2,STR</text>
<text x="107.5" y="165">C14</text>
<text x="92.6" y="174">1UF</text>
<text x="92.9" y="169.8">C15</text>
<text x="107.2" y="169.1">0.1UF</text>
<text x="75.3" y="179.4">U4</text>
<text x="129.7" y="179.6">SH1</text>
<text x="144.3" y="179.6">SH2</text>
<text x="263.1" y="175">J11</text>
<text x="342.3" y="174.5">J14</text>
<text x="53.9" y="184.5">C16</text>
<text x="117.3" y="184.5">C17</text>
<text x="53.6" y="188.6">1UF</text>
<text x="117" y="188.6">1UF</text>
<text x="132.1" y="191.3">SHUNT</text>
<text x="146.7" y="191.3">SHUNT</text>
<text x="48.5" y="196.4">TP1</text>
<text x="48.5" y="201.3">TP2</text>
<text x="132.6" y="208.9">JP3</text>
<text x="263.1" y="209.8">CON12,DNL</text>
<text x="180.2" y="215.2">P4</text>
<text x="337.5" y="215.9">SOCKET13X2,RA,DNL</text>
<text x="132.6" y="218.6">JPR 2X2</text>
<text x="94.8" y="223.3">MAX3232ID</text>
<text x="297" y="224.5">C46</text>
<text x="297" y="226.7">47UF, TANT,DNL</text>
<text x="92.9" y="233.3">C19</text>
<text x="92.6" y="237.4">1UF</text>
<text x="180.2" y="245.2">DB9M</text>
</g>
<g font-size="2.2">
<text x="88.7" y="12.3">5V0</text>
<text x="75.3" y="23.3">5V0</text>
<text x="204.1" y="20.8">1</text>
<text x="211.1" y="23.2">2</text>
<text x="204.1" y="25.7">3</text>
<text x="77.2" y="34.2" transform="rotate(-90 77.2 34.2)">3</text>
<text x="204.1" y="35.4">1</text>
<text x="267.5" y="35.4">2</text>
<text x="267.5" y="33">6</text>
<text x="267.5" y="30.5">1</text>
<text x="62.6" y="37.8">1</text>
<text x="91.6" y="37.8">7</text>
<text x="204.1" y="40.3">3</text>
<text x="211.1" y="37.8">2</text>
<text x="267.5" y="40.3">3</text>
<text x="267.5" y="37.8">7</text>
<text x="279.4" y="40.3">11</text>
<text x="62.6" y="42.7">4</text>
<text x="62.6" y="47.6">8</text>
<text x="91.6" y="47.6">6</text>
<text x="91.6" y="42.7">5</text>
<text x="267.5" y="47.6">9</text>
<text x="267.5" y="45.2">4</text>
<text x="267.5" y="42.7">8</text>
<text x="279.4" y="42.7">10</text>
<text x="204.1" y="50">1</text>
<text x="211.1" y="52.5">2</text>
<text x="267.5" y="50">5</text>
<text x="77.2" y="55.9" transform="rotate(-90 77.2 55.9)">2</text>
<text x="150.3" y="56.2" transform="rotate(-90 150.3 56.2)">2</text>
<text x="155.3" y="56.2" transform="rotate(-90 155.3 56.2)">1</text>
<text x="204.1" y="54.9">3</text>
<text x="195.3" y="66">5V0</text>
<text x="204.1" y="64.6">1</text>
<text x="282.6" y="64.8">GND_EARTH</text>
<text x="204.1" y="69.6">3</text>
<text x="211.1" y="67.1">2</text>
<text x="152.8" y="75.4" transform="rotate(-90 152.8 75.4)">3</text>
<text x="119.2" y="91.6">3V3</text>
<text x="89.5" y="101.2">3</text>
<text x="89.5" y="96.4">1</text>
<text x="113.6" y="96.4">13</text>
<text x="113.6" y="98.8">14</text>
<text x="313.1" y="97.7">3V3</text>
<text x="321.6" y="97.7">3V3</text>
<text x="62.6" y="106.1">1</text>
<text x="72.2" y="106.1">2</text>
<text x="89.5" y="106.1">2</text>
<text x="113.6" y="103.7">12</text>
<text x="333.8" y="107.4">3V3</text>
<text x="89.5" y="111">4</text>
<text x="113.6" y="113.4">9</text>
<text x="113.6" y="108.5">11</text>
<text x="348" y="113.4">1</text>
<text x="359.4" y="113.3">SELECT</text>
<text x="89.5" y="115.9">5</text>
<text x="113.6" y="118.3">10</text>
<text x="243.6" y="114.6">CHIP SELECT FOR SPI</text>
<text x="348" y="115.9">2</text>
<text x="348" y="118.3">3</text>
<text x="359.4" y="115.7">SDI</text>
<text x="359.4" y="118.2">SDO</text>
<text x="89.5" y="120.7">6</text>
<text x="89.5" y="123.2">7</text>
<text x="113.6" y="123.2">8</text>
<text x="153.3" y="123.1">REV 2.3</text>
<text x="348" y="120.7">4</text>
<text x="348" y="123.2">5</text>
<text x="348" y="125.6">6</text>
<text x="359.4" y="120.6">SCK</text>
<text x="359.4" y="123.1">GND</text>
<text x="359.4" y="125.5">VCC</text>
<text x="131.4" y="128.1">3V3</text>
<text x="295.5" y="128.1">2</text>
<text x="305" y="128.1">1</text>
<text x="348" y="128.1">7</text>
<text x="348" y="130.5">8</text>
<text x="359.4" y="127.9">IRQ</text>
<text x="359.4" y="130.4">RST/IRQ</text>
<text x="307.7" y="132.9">2</text>
<text x="317.2" y="132.9">1</text>
<text x="346.7" y="135.4">10</text>
<text x="346.7" y="137.8">11</text>
<text x="348" y="132.9">9</text>
<text x="359.4" y="137.7">GND</text>
<text x="346.7" y="140.3">12</text>
<text x="359.4" y="140.1">VCC</text>
<text x="344.8" y="147.7">PPTC062LFBN-RC</text>
<text x="104.6" y="157.4">3V3</text>
<text x="350.9" y="159.6">REV 5</text>
<text x="80.2" y="164.7">3V3</text>
<text x="89.9" y="162.3">3V3</text>
<text x="325.3" y="165.5">3V3</text>
<text x="331.4" y="165.9">5V0</text>
<text x="248.4" y="170.8">3V3</text>
<text x="82.1" y="178.1" transform="rotate(-90 82.1 178.1)">16</text>
<text x="91.8" y="178.1" transform="rotate(-90 91.8 178.1)">2</text>
<text x="260.2" y="178.1">1</text>
<text x="341.9" y="179.3">1</text>
<text x="356.2" y="179.3">2</text>
<text x="72.4" y="184.1">1</text>
<text x="101.4" y="184.1">4</text>
<text x="260.2" y="180.5">2</text>
<text x="260.2" y="182.9">3</text>
<text x="260.2" y="185.4">4</text>
<text x="341.9" y="181.7">3</text>
<text x="341.9" y="184.1">5</text>
<text x="356.2" y="181.7">4</text>
<text x="356.2" y="184.1">6</text>
<text x="72.4" y="189">3</text>
<text x="101.4" y="189">5</text>
<text x="260.2" y="187.8">5</text>
<text x="260.2" y="190.2">6</text>
<text x="340.6" y="191.5">11</text>
<text x="341.9" y="186.6">7</text>
<text x="341.9" y="189">9</text>
<text x="356.2" y="186.6">8</text>
<text x="356.2" y="189">10</text>
<text x="356.2" y="191.5">12</text>
<text x="71.2" y="196.3">11</text>
<text x="101.4" y="196.3">14</text>
<text x="260.2" y="192.7">7</text>
<text x="260.2" y="195.1">8</text>
<text x="260.2" y="197.6">9</text>
<text x="340.6" y="193.9">13</text>
<text x="340.6" y="196.3">15</text>
<text x="356.2" y="193.9">14</text>
<text x="356.2" y="196.3">16</text>
<text x="71.2" y="201.2">12</text>
<text x="101.4" y="201.2">13</text>
<text x="133.8" y="198.7">NOTE:</text>
<text x="133.8" y="200.8">1-2 &amp; 3-4 DEFAULT</text>
<text x="133.8" y="203">1-3 &amp; 2-4 SWAP TXD&lt;&gt;RXD</text>
<text x="258.9" y="200">10</text>
<text x="258.9" y="202.4">11</text>
<text x="340.6" y="198.8">17</text>
<text x="340.6" y="201.2">19</text>
<text x="340.6" y="203.7">21</text>
<text x="356.2" y="198.8">18</text>
<text x="356.2" y="201.2">20</text>
<text x="356.2" y="203.7">22</text>
<text x="71.2" y="206.1">10</text>
<text x="101.4" y="206.1">7</text>
<text x="258.9" y="204.9">12</text>
<text x="340.6" y="206.1">23</text>
<text x="340.6" y="208.5">25</text>
<text x="356.2" y="206.1">24</text>
<text x="356.2" y="208.5">26</text>
<text x="72.4" y="210.9">9</text>
<text x="101.4" y="210.9">8</text>
<text x="128.5" y="210.9">1</text>
<text x="128.5" y="213.4">3</text>
<text x="138" y="213.4">4</text>
<text x="138" y="210.9">2</text>
<text x="177.3" y="220.7">6</text>
<text x="177.3" y="218.3">1</text>
<text x="289.9" y="217.2">3V3</text>
<text x="337.5" y="218.4">PPTC132LJBN-RC</text>
<text x="82.1" y="225.4" transform="rotate(-90 82.1 225.4)">15</text>
<text x="91.8" y="224.2" transform="rotate(-90 91.8 224.2)">6</text>
<text x="177.3" y="225.6">7</text>
<text x="177.3" y="223.1">2</text>
<text x="177.3" y="232.9">4</text>
<text x="177.3" y="230.5">8</text>
<text x="177.3" y="228">3</text>
<text x="189.2" y="230.5">10</text>
<text x="189.2" y="228">11</text>
<text x="177.3" y="237.8">5</text>
<text x="177.3" y="235.3">9</text>
<text x="343.5" y="235.2">REV 5</text>
<text x="192.4" y="240.3">GND_EARTH</text>
<text x="353.3" y="249.6">Huntsville, AL</text>
<text x="326.5" y="254.5">Title</text>
<text x="336.2" y="256.9">SERIAL PORTS / CAN</text>
<text x="326.5" y="261.8">Size</text>
<text x="336.2" y="261.8">Document Number</text>
<text x="409.4" y="261.8">Rev</text>
<text x="326.5" y="269.1">Date:</text>
<text x="328.9" y="264.2">CustomCARRIER BOARD</text>
<text x="336.5" y="269.1">Tuesday, November 20, 2012</text>
<text x="375.3" y="269.1">Sheet</text>
<text x="387.4" y="269.1">5</text>
<text x="394.7" y="269.1">of</text>
<text x="402.1" y="269.1">9</text>
<text x="411.8" y="264.2">5</text>
</g>
<g font-size="2.2" fill="#f00">
<text x="253.8" y="35.4">P3_2</text>
<text x="22.2" y="38.9">[2] GPIO48_TD</text>
<text x="253.8" y="37.9">P3_7</text>
<text x="253.8" y="40.3">P3_3</text>
<text x="21.7" y="43.8">[2] GPIO47_RD</text>
<text x="253.8" y="47.6">P3_9</text>
<text x="253.8" y="42.8">P3_8</text>
<text x="51.4" y="101.3">GPIO118</text>
<text x="22.7" y="107.4">[2] GPIO149_RX</text>
<text x="27.5" y="102.6">[2] GPIO118</text>
<text x="51.4" y="106.2">RXD</text>
<text x="75.8" y="106.2">JRXD</text>
<text x="153.9" y="103.7">485_RDA+</text>
<text x="27.5" y="112.3">[2] GPIO119</text>
<text x="51.4" y="111">GPIO119</text>
<text x="153.9" y="113.5">485_TDA+</text>
<text x="153.9" y="108.6">485_RDB-</text>
<text x="286.7" y="113.5">SPI-CS</text>
<text x="22.7" y="117.2">[2] GPIO150_TX</text>
<text x="51.4" y="115.9">TXD</text>
<text x="153.9" y="118.4">485_TDB-</text>
<text x="260.9" y="119.6">[2,6] GPIO64_MISO</text>
<text x="260.9" y="117.2">[2,6] GPIO65_MOSI</text>
<text x="269.2" y="114.8">[2] GPIO35</text>
<text x="286.7" y="115.9">MOSI</text>
<text x="286.7" y="118.4">MISO</text>
<text x="261.6" y="122">[2,6] GPIO62_SCK</text>
<text x="286.7" y="120.8">SCK0</text>
<text x="257" y="129.6">[2,9] GPIO80_RTC_IRQ</text>
<text x="320.9" y="128.1">WIFI-IRQ</text>
<text x="264" y="134.5">[2,8] RESET_OUT</text>
<text x="289.7" y="133">RESET_OUT</text>
<text x="231.9" y="183">TXD</text>
<text x="231.9" y="185.4">RXD</text>
<text x="231.9" y="187.8">GPIO118</text>
<text x="231.9" y="190.3">GPIO119</text>
<text x="112.4" y="196.4">CTS</text>
<text x="319.7" y="196.4">SPI-CS</text>
<text x="367.2" y="196.4">RESET_OUT</text>
<text x="112.4" y="201.3">RTS</text>
<text x="284.5" y="200.3">[2] GPIO120</text>
<text x="319.7" y="201.3">MOSI</text>
<text x="319.7" y="203.7">TXD</text>
<text x="367.2" y="201.3">SCK0</text>
<text x="367.2" y="203.7">MISO</text>
<text x="27" y="207.2">[2] GPIO57_TXD</text>
<text x="229.5" y="204.9">RESET_OUT</text>
<text x="319.7" y="206.1">WIFI-IRQ</text>
<text x="319.7" y="208.6">GPIO118</text>
<text x="367.2" y="206.1">RXD</text>
<text x="367.2" y="208.6">GPIO119</text>
<text x="26.6" y="212">[2] GPIO58_RXD</text>
<text x="146.5" y="225.6">RTS</text>
<text x="146.5" y="230.5">CTS</text>
</g>
<g font-size="2.2" fill="#004080">
<text x="66.8" y="39.4">TXD</text>
<text x="78.8" y="41.9" transform="rotate(-90 78.8 41.9)">VCC</text>
<text x="82.4" y="39.4">CANH</text>
<text x="66.8" y="44.3">RXD</text>
<text x="82.6" y="44.3">SPLIT</text>
<text x="66.8" y="49.1">STB</text>
<text x="78.8" y="51.8" transform="rotate(-90 78.8 51.8)">GND</text>
<text x="82.8" y="49.1">CANL</text>
<text x="93.6" y="97.9">NC</text>
<text x="106" y="97.9">VCC</text>
<text x="106" y="100.4">VCC</text>
<text x="93.6" y="107.7">R</text>
<text x="93.6" y="102.8">RE</text>
<text x="109.2" y="105.2">A</text>
<text x="93.6" y="112.6">DE</text>
<text x="109.2" y="110.1">B</text>
<text x="93.6" y="117.4">D</text>
<text x="109.2" y="115">Y</text>
<text x="109.3" y="119.9">Z</text>
<text x="93.6" y="122.3">GND</text>
<text x="93.6" y="124.8">GND</text>
<text x="107.5" y="124.8">NC</text>
<text x="76.6" y="185.7">C1+</text>
<text x="83.7" y="185.8" transform="rotate(-90 83.7 185.8)">VCC</text>
<text x="93.4" y="183.8" transform="rotate(-90 93.4 183.8)">V+</text>
<text x="94.4" y="185.7">C2+</text>
<text x="76.6" y="190.6">C1-</text>
<text x="94.9" y="190.6">C2-</text>
<text x="76.6" y="197.9">TTL-I1</text>
<text x="91.2" y="197.9">232-O1</text>
<text x="76.6" y="202.8">TTL-O1</text>
<text x="92.3" y="202.8">232-I1</text>
<text x="76.6" y="207.6">TTL-I2</text>
<text x="91.2" y="207.6">232-O2</text>
<text x="76.6" y="212.5">TTL-O2</text>
<text x="92.3" y="212.5">232-I2</text>
<text x="83.7" y="220" transform="rotate(-90 83.7 220)">GND</text>
<text x="93.4" y="220" transform="rotate(-90 93.4 220)">V-</text>
</g>
<text font-size="2.2" fill="#00f" x="293" y="224.5">+</text>
<g font-size="1.7">
<text x="48" y="6">5</text>
<text x="129.9" y="6">4</text>
<text x="211.8" y="6">3</text>
<text x="293.8" y="6">2</text>
<text x="375.7" y="6">1</text>
<text x="5.2" y="41.1">D</text>
<text x="417.3" y="41.1">D</text>
<text x="5.2" y="106.9">C</text>
<text x="417.3" y="106.9">C</text>
<text x="5.2" y="172.8">B</text>
<text x="417.3" y="172.8">B</text>
<text x="5.2" y="238.6">A</text>
<text x="417.3" y="238.6">A</text>
<text x="48" y="271.8">5</text>
<text x="129.9" y="271.8">4</text>
<text x="211.8" y="271.8">3</text>
<text x="293.8" y="271.8">2</text>
<text x="375.7" y="271.8">1</text>
</g>
</svg>
